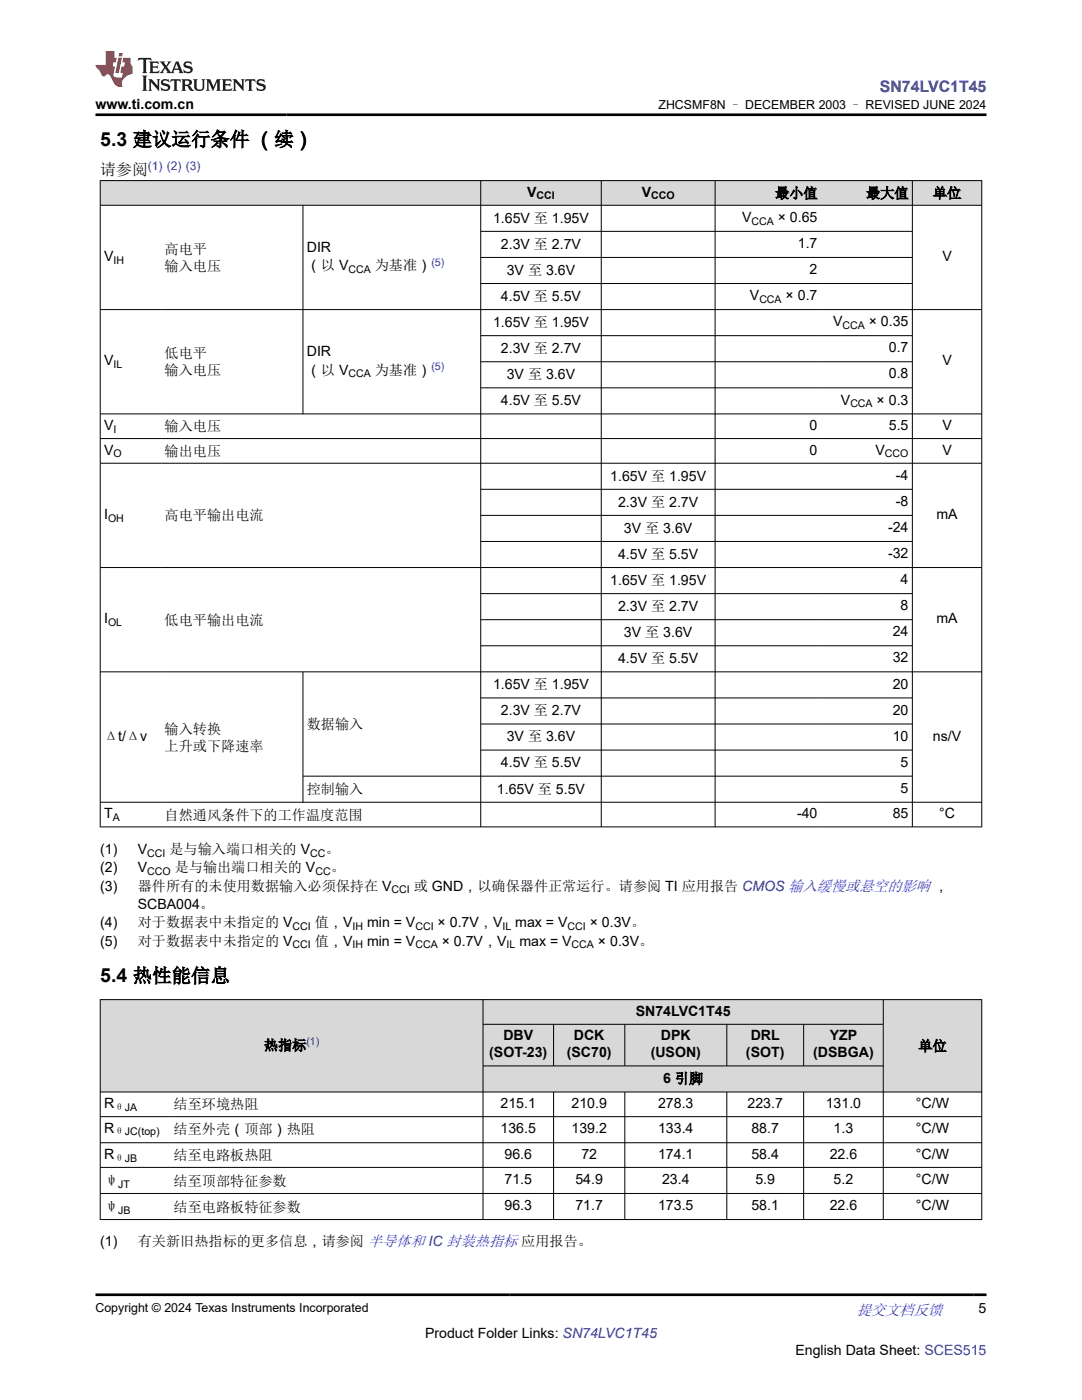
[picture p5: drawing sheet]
<svg xmlns="http://www.w3.org/2000/svg" width="216mm" height="279mm" viewBox="0 0 216 279" stroke-linecap="round" stroke-linejoin="round" font-family="sans-serif">
<g fill="#d8d8d8">
<path d="M20 36h175.9v5h-175.9z" fill-rule="evenodd"/>
<path d="M20.1 36.1h75.8v4.8h-75.8z" fill-rule="evenodd"/>
<path d="M96 36.1h23.9v4.8h-23.9z" fill-rule="evenodd"/>
<path d="M120 36.1h22.6v4.8h-22.6z" fill-rule="evenodd"/>
<path d="M142.8 36.1h21v4.8h-21z" fill-rule="evenodd"/>
<path d="M163.8 36.1h18.2v4.8h-18.2z" fill-rule="evenodd"/>
<path d="M182.1 36.1h13.7v4.8h-13.7z" fill-rule="evenodd"/>
</g>
<g fill="none" stroke="#000" stroke-width=".2">
<path d="M19.9 36h176.1M20 36v129.1M95.9 36v129.1M120 36v129.1M142.7 36v129.1M182.1 36v129.1M195.9 36v129.1M19.9 41h176.1M60.5 41v41.7M95.9 46.2h86.2M95.9 51.4h86.2M95.9 56.6h86.2"/>
<path d="M19.9 61.8h176.1M95.9 67h86.2M95.9 72.2h86.2M95.9 77.4h86.2M19.9 82.6h176.1M19.9 87.5h176.1M19.9 92.4h176.1M95.9 97.7h86.2M19.9 113.3h176.1M95.9 102.9h86.2M95.9 108.1h86.2M95.9 118.5h86.2"/>
<path d="M19.9 134.1h176.1M60.5 134.1v26.1M95.9 123.7h86.2M95.9 128.9h86.2M95.9 139.3h86.2M60.5 154.9h121.6M95.9 144.5h86.2M95.9 149.7h86.2M19.9 160.1h176.1M19.9 165h176.1"/>
</g>
<g fill="#d8d8d8">
<path d="M20 199.5h175.9v4.9h-175.9z" fill-rule="evenodd"/>
<path d="M20.1 199.6h76.2v18.3h-76.2z" fill-rule="evenodd"/>
<path d="M96.4 199.6h79.8v4.8h-79.8z" fill-rule="evenodd"/>
<path d="M176.3 199.6h19.5v18.3h-19.5z" fill-rule="evenodd"/>
<path d="M96.4 204.5h14v8.2h-14z" fill-rule="evenodd"/>
<path d="M110.5 204.5h14.1v8.2h-14.1z" fill-rule="evenodd"/>
<path d="M124.7 204.5h20.3v8.2h-20.3z" fill-rule="evenodd"/>
<path d="M145.1 204.5h15.2v8.2h-15.2z" fill-rule="evenodd"/>
<path d="M160.4 204.5h15.8v8.2h-15.8z" fill-rule="evenodd"/>
<path d="M96.4 212.8h79.8v5.1h-79.8z" fill-rule="evenodd"/>
</g>
<g fill="none" stroke="#000" stroke-width=".2">
<path d="M19.9 199.5h176.1M20 199.4v44.1M96.4 199.4v44.1M176.2 199.4v44.1M195.9 199.4v44.1M19.9 217.9h176.1M96.4 204.4h79.9M96.4 212.7h79.9M110.5 204.4v8.4M110.5 217.9v25.6M124.7 204.4v8.4M124.7 217.9v25.6"/>
<path d="M145 204.4v8.4M145 217.9v25.6M160.4 204.4v8.4M160.4 217.9v25.6M19.9 222.9h176.1M19.9 228.1h176.1M19.9 233h176.1M19.9 238.2h176.1M19.9 243.4h176.1"/>
</g>
<path d="M27.7 11.6l-.2 .5 .5-.2h.6v.1v2.2l-.2 .4h1l-.2-.4v-2.2v-.1h.5l.5 .2-.1-.5zM29.8 12.3l.2 .4v1.5l-.2 .4h1.9l.1-.6a1.08 1.08 0 0 1-1.3 .2v-.7h.6l.4 .2v-.7l-.4 .2h-.6v-.5l.2-.2a1 1 0 0 1 1 .3l-.1-.5zM31.8 12.3l1 1.1-1 1.2h.9l-.2-.2 .4-.8 .5 .8-.2 .2h1.6l-.2-.2 .1-.5h1l.1 .5-.1 .2h.9l-.2-.3-.8-2h-.5l-1 2.2-.8-1.1 .9-1.1h-.8l.2 .2-.5 .6-.3-.6 .1-.2zM35.2 12.7l.4 1h-.8zM36.8 12.4a.65 .65 0 0 0-.2 .7 .65 .65 0 0 0 .6 .5l.7 .1 .1 .3a.79 .79 0 0 1-.7 .4 .79 .79 0 0 1-.7-.5l.1 .7 .2-.1a.93 .93 0 0 0 1.1 .1 .93 .93 0 0 0 .4-1 1.46 1.46 0 0 0-1.2-.6l-.1-.3a1.09 1.09 0 0 1 1.2 .2l-.2-.6-.1 .1-.6-.2zM28.4 15.1l.2 .4v2.2l-.2 .4h1l-.2-.4v-2.2l.2-.4zM29.6 15.8l.2 .4v1.5l-.2 .4h.8l-.3-.4v-1.3l1.7 1.8v-2l.2-.4h-.8l.2 .2 .1 1.1-1.2-1.3zM32.3 15.9a.65 .65 0 0 0-.2 .8 .65 .65 0 0 0 .7 .4l.6 .2 .1 .2a.79 .79 0 0 1-.7 .4 .79 .79 0 0 1-.7-.5l.1 .7 .2-.1a.93 .93 0 0 0 1.1 .1 .93 .93 0 0 0 .4-.9 1.46 1.46 0 0 0-1.2-.6l-.1-.4a1.09 1.09 0 0 1 1.2 .2l-.2-.6-.1 .1-.6-.1zM34.1 15.8l-.1 .6a.63 .63 0 0 1 .7-.3l.1 1.6-.3 .4h1l-.2-.4v-1.6a.66 .66 0 0 1 .8 .3l-.1-.6zM36.2 15.8l.2 .4v1.5l-.2 .4h.9l-.2-.2v-.7h.5l.1 .2a.79 .79 0 0 0 1.2 .6l-1-.9a.61 .61 0 0 0 .6-.6 .61 .61 0 0 0-.5-.7zM36.9 16.1h.2a.47 .47 0 0 1 .5 .1 .47 .47 0 0 1 .1 .5l-.2 .1-.6 .1zM38.5 15.8l.2 .2a2.27 2.27 0 0 0 .4 2 1.04 1.04 0 0 0 1.7-.7v-1.3l.2-.2h-.8l.2 .4v1.1a.6 .6 0 0 1-.6 .6 .6 .6 0 0 1-.6-.6v-1.1l.3-.4zM41.1 15.8l.2 .4v1.5l-.2 .4h.7l-.2-.4v-1.4l.9 1.9 .8-1.9v1.4l-.2 .4h1l-.3-.4v-1.5l.3-.4h-.8l-.7 1.5-.7-1.5zM44.3 15.8l.2 .4v1.5l-.2 .4h1.9l.1-.6a1.09 1.09 0 0 1-1.3 .2v-.7h.6l.4 .2v-.6l-.4 .2h-.6v-.6l.2-.1a1.01 1.01 0 0 1 1 .3l-.1-.6zM46.4 15.8l.3 .4v1.5l-.3 .4h.8l-.2-.4v-1.3l1.6 1.8v-2l.2-.4h-.7l.2 .2v1.1l-1.2-1.3zM49 15.8l-.1 .6a.63 .63 0 0 1 .8-.3v1.6l-.3 .4h1l-.2-.4v-1.6a.66 .66 0 0 1 .8 .3l-.1-.6zM51.4 15.9a.65 .65 0 0 0-.2 .8 .65 .65 0 0 0 .6 .4l.6 .2 .2 .2a.79 .79 0 0 1-.8 .4 .79 .79 0 0 1-.6-.5l.1 .7 .2-.1a.93 .93 0 0 0 1 .1 .93 .93 0 0 0 .5-.9 1.46 1.46 0 0 0-1.3-.6l-.1-.4a1.09 1.09 0 0 1 1.3 .2l-.2-.6-.2 .1-.5-.1z" fill="#231f20"/>
<path d="M21.1 10.2v2.8h-2.1l.1 .3 .9 1a.95 .95 0 0 0 .9 .9 .59 .59 0 0 1 .6-.4 .59 .59 0 0 1 .5 .4l.4 .7a1.59 1.59 0 0 0 2.1 1.4 1.61 1.61 0 0 1 1-2.3l1-.3-.1-1.5a1.59 1.59 0 0 1-.4-1.7h-1.4l-.2 .9h.5l-.1 .9h-.5l-.2 1v.2l.4 .1-.2 .9h-.6a.73 .73 0 0 1-1.1-.7l.3-1.5h-.5l.2-.9h.5l.2-.9h-.5v-1.3zM23.6 11.5l-.6 3.1h.7l.6-3.1zM23.8 10.6l-.1 .6h.7l.1-.6z" fill="#ed1c24"/>
<path d="M19 22.9h177.8M19 258.4h177.8" fill="none" stroke="#000" stroke-width=".53"/>
<g font-size="3.9">
<text x="20" y="29.1">5.3 建议运行条件 （续）</text>
<text x="20" y="196.1">5.4 热性能信息</text>
</g>
<text font-size="3.2" fill="#00f" x="175.6" y="18.3">SN74LVC1T45</text>
<text font-size="3.2" x="20" y="34.9">请参阅</text>
<text font-size="3" fill="#00f" x="171" y="262.4">提交文档反馈</text>
<g font-size="2.8">
<text x="19" y="21.7">www.ti.com.cn</text>
<text x="105.2" y="39.2">V</text>
<text x="128" y="39.2">V</text>
<text x="154.7" y="39.5">最小值</text>
<text x="172.8" y="39.5">最大值</text>
<text x="186.2" y="39.5">单位</text>
<text x="98.4" y="44.4">1.65V 至 1.95V</text>
<text x="148.1" y="44.3">V</text>
<text x="155.2" y="44.3">× 0.65</text>
<text x="20.8" y="52.1">V</text>
<text x="32.9" y="50.7">高电平</text>
<text x="61.2" y="50.3">DIR</text>
<text x="61.2" y="53.9">（以 V</text>
<text x="74.8" y="53.9">为基准）</text>
<text x="99.9" y="49.6">2.3V 至 2.7V</text>
<text x="159.2" y="49.5">1.7</text>
<text x="188" y="52.1">V</text>
<text x="32.9" y="54.1">输入电压</text>
<text x="101.1" y="54.9">3V 至 3.6V</text>
<text x="149.6" y="59.9">V</text>
<text x="156.8" y="59.9">× 0.7</text>
<text x="161.6" y="54.7">2</text>
<text x="98.4" y="65.3">1.65V 至 1.95V</text>
<text x="99.9" y="60.1">4.5V 至 5.5V</text>
<text x="166.2" y="65.1">V</text>
<text x="173.4" y="65.1">× 0.35</text>
<text x="32.9" y="71.5">低电平</text>
<text x="61.2" y="71.1">DIR</text>
<text x="99.9" y="70.5">2.3V 至 2.7V</text>
<text x="177.4" y="70.3">0.7</text>
<text x="20.8" y="72.9">V</text>
<text x="32.9" y="74.9">输入电压</text>
<text x="61.2" y="74.8">（以 V</text>
<text x="74.8" y="74.8">为基准）</text>
<text x="101.1" y="75.7">3V 至 3.6V</text>
<text x="177.4" y="75.5">0.8</text>
<text x="188" y="72.9">V</text>
<text x="99.9" y="80.9">4.5V 至 5.5V</text>
<text x="167.8" y="80.7">V</text>
<text x="174.9" y="80.7">× 0.3</text>
<text x="20.8" y="85.8">V</text>
<text x="32.9" y="86.1">输入电压</text>
<text x="161.6" y="85.8">0</text>
<text x="177.4" y="85.8">5.5</text>
<text x="188" y="85.8">V</text>
<text x="20.8" y="90.7">V</text>
<text x="32.9" y="91">输出电压</text>
<text x="121.8" y="95.9">1.65V 至 1.95V</text>
<text x="161.6" y="90.7">0</text>
<text x="174.7" y="90.7">V</text>
<text x="178.8" y="95.8">-4</text>
<text x="188" y="90.7">V</text>
<text x="123.3" y="101.1">2.3V 至 2.7V</text>
<text x="178.8" y="101">-8</text>
<text x="20.8" y="103.6">I</text>
<text x="32.9" y="103.9">高电平输出电流</text>
<text x="124.5" y="106.3">3V 至 3.6V</text>
<text x="177.2" y="106.2">-24</text>
<text x="186.9" y="103.6">mA</text>
<text x="123.3" y="111.5">4.5V 至 5.5V</text>
<text x="177.2" y="111.4">-32</text>
<text x="121.8" y="116.7">1.65V 至 1.95V</text>
<text x="179.7" y="116.6">4</text>
<text x="20.8" y="124.4">I</text>
<text x="32.9" y="124.7">低电平输出电流</text>
<text x="123.3" y="121.9">2.3V 至 2.7V</text>
<text x="179.7" y="121.8">8</text>
<text x="186.9" y="124.4">mA</text>
<text x="124.5" y="127.1">3V 至 3.6V</text>
<text x="178.1" y="127">24</text>
<text x="98.4" y="137.6">1.65V 至 1.95V</text>
<text x="123.3" y="132.4">4.5V 至 5.5V</text>
<text x="178.1" y="132.2">32</text>
<text x="178.1" y="137.4">20</text>
<text x="99.9" y="142.8">2.3V 至 2.7V</text>
<text x="178.1" y="142.6">20</text>
<text x="20.8" y="148">Δt/Δv</text>
<text x="32.9" y="146.4">输入转换</text>
<text x="32.9" y="149.8">上升或下降速率</text>
<text x="61.2" y="145.5">数据输入</text>
<text x="101.1" y="148">3V 至 3.6V</text>
<text x="178.1" y="147.8">10</text>
<text x="186.2" y="147.8">ns/V</text>
<text x="99.9" y="153.2">4.5V 至 5.5V</text>
<text x="179.7" y="153">5</text>
<text x="61.2" y="158.5">控制输入</text>
<text x="99.2" y="158.4">1.65V 至 5.5V</text>
<text x="179.7" y="158.2">5</text>
<text x="20.8" y="163.3">T</text>
<text x="32.9" y="163.6">自然通风条件下的工作温度范围</text>
<text x="159" y="163.3">-40</text>
<text x="178.1" y="163.3">85</text>
<text x="187.4" y="163.3">°C</text>
<text x="20" y="170.4">(1)</text>
<text x="27.5" y="170.4">V</text>
<text x="33.8" y="170.4">是与输入端口相关的 V</text>
<text x="64.9" y="170.4">。</text>
<text x="20" y="174">(2)</text>
<text x="20" y="177.7">(3)</text>
<text x="27.5" y="177.7">器件所有的未使用数据输入必须保持在 V</text>
<text x="27.5" y="174">V</text>
<text x="34.9" y="174">是与输出端口相关的 V</text>
<text x="66" y="174">。</text>
<text x="82.6" y="177.7">或 GND，以确保器件正常运行。请参阅 TI 应用报告 CMOS 输入缓慢或悬空的影响 ，</text>
<text x="20" y="185.1">(4)</text>
<text x="27.5" y="185.1">对于数据表中未指定的 V</text>
<text x="27.5" y="181.4">SCBA004。</text>
<text x="62.8" y="185.1">值，V</text>
<text x="73.2" y="185.1">min = V</text>
<text x="87.3" y="185.1">× 0.7V，V</text>
<text x="102.8" y="185.1">max = V</text>
<text x="117.7" y="185.1">× 0.3V。</text>
<text x="20" y="188.7">(5)</text>
<text x="27.5" y="188.7">对于数据表中未指定的 V</text>
<text x="62.8" y="188.7">值，V</text>
<text x="73.2" y="188.7">min = V</text>
<text x="88.1" y="188.7">× 0.7V，V</text>
<text x="103.6" y="188.7">max = V</text>
<text x="119.3" y="188.7">× 0.3V。</text>
<text x="126.8" y="202.7">SN74LVC1T45</text>
<text x="52.7" y="209.6">热指标</text>
<text x="100.4" y="207.6">DBV</text>
<text x="114.5" y="207.6">DCK</text>
<text x="131.9" y="207.6">DPK</text>
<text x="149.8" y="207.6">DRL</text>
<text x="165.6" y="207.6">YZP</text>
<text x="183.3" y="209.7">单位</text>
<text x="97.6" y="211">(SOT-23)</text>
<text x="113.1" y="211">(SC70)</text>
<text x="129.8" y="211">(USON)</text>
<text x="148.9" y="211">(SOT)</text>
<text x="162.3" y="211">(DSBGA)</text>
<text x="20.8" y="221.1">R</text>
<text x="34.6" y="221.4">结至环境热阻</text>
<text x="99.9" y="221.1">215.1</text>
<text x="114" y="221.1">210.9</text>
<text x="131.3" y="221.1">278.3</text>
<text x="132.3" y="216.2">6 引脚</text>
<text x="149.2" y="221.1">223.7</text>
<text x="164.8" y="221.1">131.0</text>
<text x="182.8" y="221.1">°C/W</text>
<text x="20.8" y="226">R</text>
<text x="34.6" y="226.3">结至外壳（顶部）热阻</text>
<text x="99.9" y="226.2">136.5</text>
<text x="114" y="226.2">139.2</text>
<text x="131.3" y="226.2">133.4</text>
<text x="149.9" y="226.2">88.7</text>
<text x="166.3" y="226.2">1.3</text>
<text x="182.8" y="226.2">°C/W</text>
<text x="20.8" y="231.2">R</text>
<text x="34.6" y="231.5">结至电路板热阻</text>
<text x="100.7" y="231.2">96.6</text>
<text x="116" y="231.2">72</text>
<text x="131.3" y="231.2">174.1</text>
<text x="149.9" y="231.2">58.4</text>
<text x="165.6" y="231.2">22.6</text>
<text x="182.8" y="231.2">°C/W</text>
<text x="20.8" y="236.5">ψ</text>
<text x="34.6" y="236.6">结至顶部特征参数</text>
<text x="100.7" y="236.3">71.5</text>
<text x="114.8" y="236.3">54.9</text>
<text x="132.1" y="236.3">23.4</text>
<text x="150.7" y="236.3">5.9</text>
<text x="166.3" y="236.3">5.2</text>
<text x="182.8" y="236.3">°C/W</text>
<text x="20.8" y="241.7">ψ</text>
<text x="34.6" y="241.8">结至电路板特征参数</text>
<text x="100.7" y="241.5">96.3</text>
<text x="114.8" y="241.5">71.7</text>
<text x="131.3" y="241.5">173.5</text>
<text x="149.9" y="241.5">58.1</text>
<text x="165.6" y="241.5">22.6</text>
<text x="182.8" y="241.5">°C/W</text>
<text x="20" y="248.7">(1)</text>
<text x="27.5" y="248.7">有关新旧热指标的更多信息，请参阅 半导体和 IC 封装热指标 应用报告。</text>
<text x="195.3" y="262.1">5</text>
<text x="84.8" y="266.9">Product Folder Links: SN74LVC1T45</text>
<text x="158.7" y="270.3">English Data Sheet: SCES515</text>
</g>
<g font-size="2.5">
<text x="131.4" y="21.8">ZHCSMF8N – DECEMBER 2003 – REVISED JUNE 2024</text>
<text x="19" y="261.8">Copyright © 2024 Texas Instruments Incorporated</text>
</g>
<text font-size="2.4" fill="#00f" x="29.5" y="33.8">(1) (2) (3)</text>
<g font-size="2.1">
<text x="107.1" y="39.8">CCI</text>
<text x="129.9" y="39.8">CCO</text>
<text x="149.9" y="44.9">CCA</text>
<text x="22.6" y="52.7">IH</text>
<text x="69.5" y="54.5">CCA</text>
<text x="151.5" y="60.5">CCA</text>
<text x="168.1" y="65.7">CCA</text>
<text x="22.6" y="73.5">IL</text>
<text x="69.5" y="75.3">CCA</text>
<text x="169.7" y="81.3">CCA</text>
<text x="22.6" y="86.4">I</text>
<text x="22.6" y="91.3">O</text>
<text x="176.6" y="91.3">CCO</text>
<text x="21.6" y="104.2">OH</text>
<text x="21.6" y="125">OL</text>
<text x="22.5" y="163.9">A</text>
<text x="29.4" y="170.9">CCI</text>
<text x="61.9" y="170.9">CC</text>
<text x="29.4" y="174.6">CCO</text>
<text x="62.9" y="174.6">CC</text>
<text x="78.1" y="178.3">CCI</text>
<text x="58.4" y="185.6">CCI</text>
<text x="70.3" y="185.6">IH</text>
<text x="82.9" y="185.6">CCI</text>
<text x="100.3" y="185.6">IL</text>
<text x="113.2" y="185.6">CCI</text>
<text x="58.4" y="189.3">CCI</text>
<text x="70.3" y="189.3">IH</text>
<text x="82.9" y="189.3">CCA</text>
<text x="101.1" y="189.3">IL</text>
<text x="114.1" y="189.3">CCA</text>
<text x="22.8" y="221.7">θJA</text>
<text x="22.8" y="226.6">θJC(top)</text>
<text x="22.8" y="231.8">θJB</text>
<text x="23.6" y="237">JT</text>
<text x="23.6" y="242.2">JB</text>
</g>
<g font-size="2.1" fill="#00f">
<text x="86.1" y="53">(5)</text>
<text x="86.1" y="73.8">(5)</text>
<text x="61.1" y="208.6">(1)</text>
</g>
</svg>
